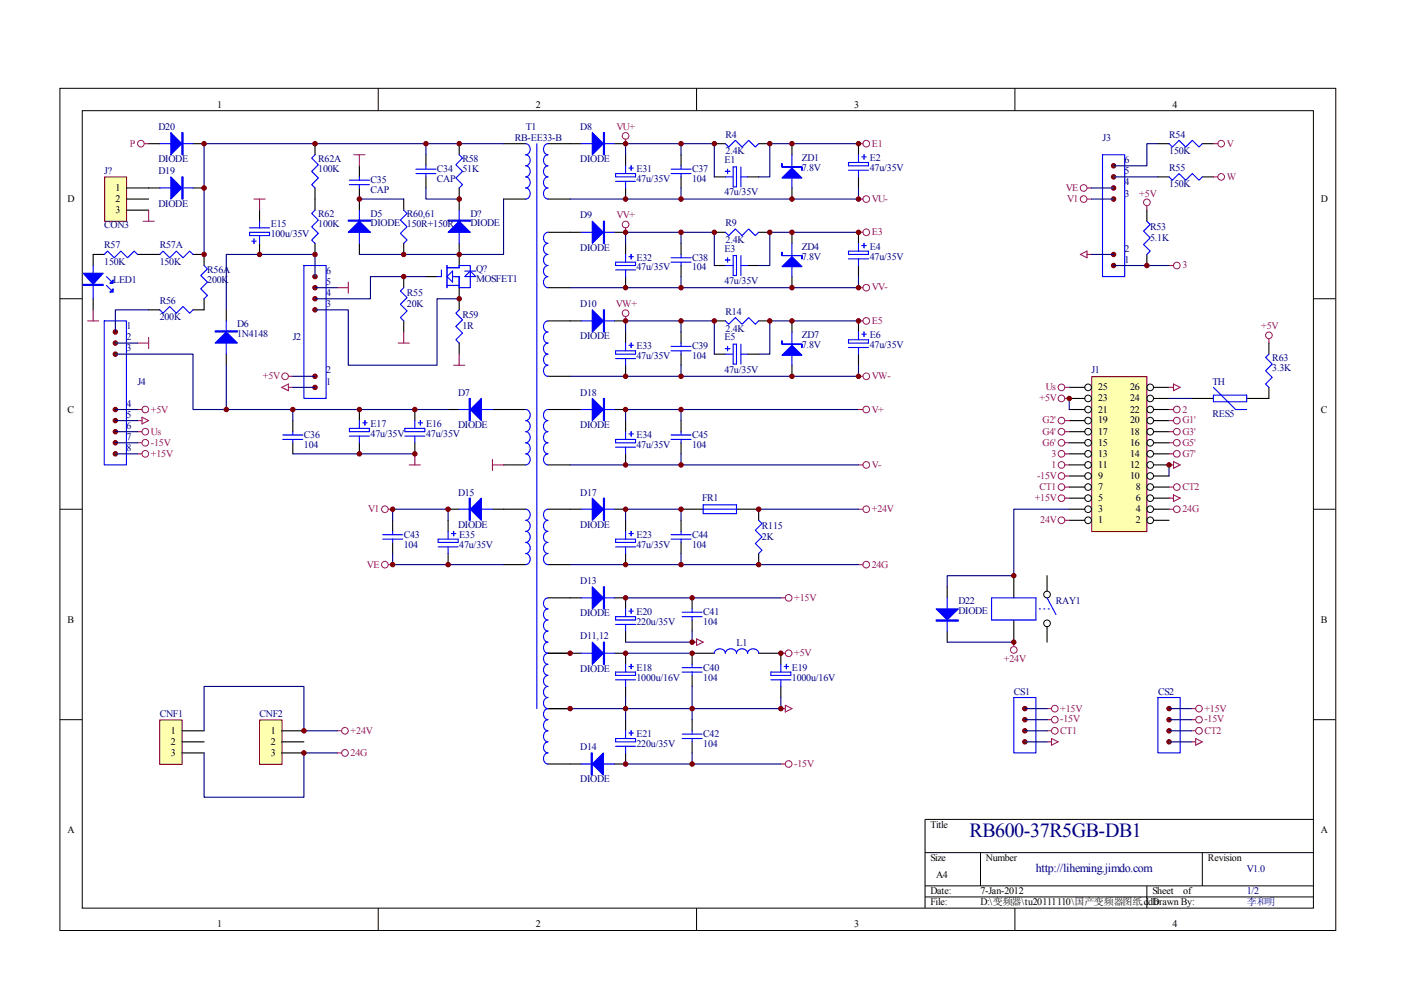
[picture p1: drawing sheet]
<svg xmlns="http://www.w3.org/2000/svg" width="297mm" height="210mm" viewBox="0 0 297 210" stroke-linecap="round" stroke-linejoin="round" font-family="sans-serif">
<g fill="none" stroke="#000" stroke-width=".21">
<path d="M12.7 18.7h270.5v178.6h-270.5zM80.2 18.7v4.7M147.7 18.7v4.7M215.2 18.7v4.7M17.4 23.5h261.1v169h-261.1zM12.7 63.3h4.7M278.4 63.3h4.7M12.7 108h4.7M278.4 108h4.7M12.7 152.6h4.7M278.4 152.6h4.7M278.4 173.7h-82.3v18.8"/>
<path d="M80.2 192.5v4.7M147.7 192.5v4.7M196.1 180.8h82.3M196.1 187.8h82.3M196.1 190.2h82.3M207.9 180.8v7M215.2 192.5v4.7M243.2 187.8v4.7M254.9 180.8v7"/>
</g>
<path d="M106.8 30.5h4.7M116.2 30.5h4.7M106.8 42.2h4.7M116.2 42.2h4.7M106.8 86.8h4.7M106.8 98.6h4.7M106.8 108h4.7M106.8 119.7h4.7M116.2 138.5h4.7M116.2 126.8h4.7M116.2 150.2h4.7M116.2 162h4.7" fill="none" stroke="#000" stroke-width=".23"/>
<path d="M111.5 30.5a1.2 1.2 0 0 1 .9 1.1 1.2 1.2 0 0 1-.9 1.2 1.2 1.2 0 0 1 .9 1.2 1.2 1.2 0 0 1-.9 1.2 1.2 1.2 0 0 1 .9 1.1 1.2 1.2 0 0 1-.9 1.2 1.2 1.2 0 0 1 .9 1.2 1.2 1.2 0 0 1-.9 1.2 1.2 1.2 0 0 1 .9 1.1 1.2 1.2 0 0 1-.9 1.2M116.2 30.5a1.21 1.21 0 0 0-1 1.1 1.21 1.21 0 0 0 1 1.2 1.2 1.2 0 0 0-1 1.2 1.2 1.2 0 0 0 1 1.2 1.2 1.2 0 0 0-1 1.1 1.2 1.2 0 0 0 1 1.2 1.2 1.2 0 0 0-1 1.2 1.2 1.2 0 0 0 1 1.2 1.2 1.2 0 0 0-1 1.1 1.2 1.2 0 0 0 1 1.2M111.5 86.8a1.2 1.2 0 0 1 .9 1.2 1.2 1.2 0 0 1-.9 1.2 1.2 1.2 0 0 1 .9 1.2 1.2 1.2 0 0 1-.9 1.1 1.2 1.2 0 0 1 .9 1.2 1.2 1.2 0 0 1-.9 1.2 1.2 1.2 0 0 1 .9 1.2 1.2 1.2 0 0 1-.9 1.1M111.5 96.2a1.2 1.2 0 0 1 .9 1.2 1.2 1.2 0 0 1-.9 1.2M111.5 108a1.2 1.2 0 0 1 .9 1.1 1.2 1.2 0 0 1-.9 1.2 1.2 1.2 0 0 1 .9 1.2 1.2 1.2 0 0 1-.9 1.2 1.2 1.2 0 0 1 .9 1.1 1.2 1.2 0 0 1-.9 1.2 1.2 1.2 0 0 1 .9 1.2 1.2 1.2 0 0 1-.9 1.2 1.2 1.2 0 0 1 .9 1.1 1.2 1.2 0 0 1-.9 1.2M116.2 126.8a1.2 1.2 0 0 0-1 1.1 1.2 1.2 0 0 0 1 1.2 1.2 1.2 0 0 0-1 1.2 1.2 1.2 0 0 0 1 1.2 1.2 1.2 0 0 0-1 1.1 1.2 1.2 0 0 0 1 1.2 1.2 1.2 0 0 0-1 1.2 1.2 1.2 0 0 0 1 1.2 1.2 1.2 0 0 0-1 1.1 1.2 1.2 0 0 0 1 1.2 1.21 1.21 0 0 0-1 1.2 1.21 1.21 0 0 0 1 1.2 1.2 1.2 0 0 0-1 1.1 1.2 1.2 0 0 0 1 1.2 1.2 1.2 0 0 0-1 1.2 1.2 1.2 0 0 0 1 1.1 1.2 1.2 0 0 0-1 1.2 1.2 1.2 0 0 0 1 1.2 1.2 1.2 0 0 0-1 1.2 1.2 1.2 0 0 0 1 1.1 1.2 1.2 0 0 0-1 1.2 1.2 1.2 0 0 0 1 1.2 1.2 1.2 0 0 0-1 1.2 1.2 1.2 0 0 0 1 1.1 1.21 1.21 0 0 0-1 1.2 1.21 1.21 0 0 0 1 1.2 1.2 1.2 0 0 0-1 1.2 1.2 1.2 0 0 0 1 1.1 1.2 1.2 0 0 0-1 1.2 1.2 1.2 0 0 0 1 1.2" fill="none" stroke="#00f" stroke-width=".23"/>
<path d="M22.3 37.6h4.5v9.3h-4.5z" fill="#ffffb0"/>
<path d="M22.2 37.5h4.6v9.4h-4.6z" fill="none" stroke="#800000" stroke-width=".21"/>
<g fill="none" stroke="#000" stroke-width=".23">
<path d="M26.8 39.9h7.1M31.5 30.5h2.4M40.9 39.9h2.4M40.9 30.5h2.4M66.8 30.5v2.3M66.8 39.9v4.7M76.2 35.2v2.3M76.2 39.9v4.7M90.3 32.8v2.4M90.3 37.5v2.4M97.4 30.5v2.3M97.4 39.9v4.7"/>
<path d="M120.9 30.5h2.3M130.3 30.5h2.3M132.6 32.8v2.4M132.6 39.9v2.3M144.4 32.8v2.4M144.4 37.5v2.4M151.4 30.5h2.4M151.4 37.5h2.4M158.5 37.5h2.4M160.9 30.5h2.3M167.9 30.5v2.3M167.9 39.9v2.3"/>
<path d="M182 30.5v2.3M182 37.5v2.4M245.5 30.5h2.4M245.5 37.5h2.4M254.9 30.5h2.4M254.9 37.5h2.4M22.1 53.9h-2.3v2.4M26.8 42.2h4.7M26.8 44.6h4.7M29.2 53.9h4.7M40.9 53.9h2.4v2.4M55 44.6v2.3"/>
<path d="M55 51.6v2.3M66.8 51.6v2.3M76.2 51.6v2.3M85.6 42.2v2.4M85.6 51.6v2.3M85.6 58.6v2.4M90.3 58.6h2.4M97.4 51.6v4.7M116.2 49.3h7M130.3 49.3h2.3M132.6 51.6v2.3M132.6 58.6v2.4"/>
<path d="M144.4 51.6v2.3M144.4 56.3v2.3M151.4 49.3h2.4M151.4 56.3h2.4M158.5 56.3h2.4M160.9 49.3h2.3M167.9 49.3v2.3M167.9 58.6v2.4M182 49.3v2.3M182 56.3v2.3M243.2 44.6v2.3M243.2 53.9v2.4"/>
<path d="M19.8 63.3v2.4M31.5 65.7h2.4M43.3 63.3v2.4h-2.4M48 65.7v2.3M48 75.1v2.3M85.6 68v2.4M97.4 61v4.7M97.4 72.7v2.4M116.2 61h4.7M116.2 79.8h4.7M116.2 68h7M130.3 68h2.3"/>
<path d="M132.6 70.4v2.3M132.6 77.4v2.4M144.4 70.4v2.3M144.4 75.1v2.3M151.4 68h2.4M151.4 75.1h2.4M158.5 75.1h2.4M160.9 68h2.3M167.9 68v2.4M167.9 77.4v2.4M182 68v2.4M182 75.1v2.3"/>
<path d="M62.1 89.2v2.3M62.1 93.9v2.3M76.2 86.8v2.4M76.2 93.9v2.3M88 86.8v2.4M88 93.9v2.3M95 86.8h2.4M104.4 86.8h2.4M116.2 86.8h7M116.2 98.6h4.7M130.3 86.8h2.3M132.6 89.2v2.3"/>
<path d="M132.6 96.2v2.4M144.4 89.2v2.3M144.4 93.9v2.3M83.2 110.3v2.4M83.2 115v2.4M95 108h2.4M95 110.3v2.4M95 117.4v2.3M104.4 108h2.4M116.2 108h7M116.2 119.7h4.7M130.3 108h2.3"/>
<path d="M132.6 110.3v2.4M132.6 117.4v2.3M144.4 108h4.7M144.4 110.3v2.4M144.4 115v2.4M156.2 108h4.7v2.3M160.9 117.4v2.3M120.9 126.8h2.3M120.9 138.5h2.3M130.3 126.8h2.3v2.3M130.3 138.5h2.3v2.4M132.6 133.8v2.4"/>
<path d="M146.7 126.8v2.3M146.7 131.5v2.3M151.4 138.5h-4.7v2.4M160.9 138.5h4.7v2.4M132.6 145.5v2.4M132.6 152.6v2.3M132.6 159.6v2.4h-2.3M146.7 143.2v2.3M146.7 152.6v2.3M146.7 157.3v2.3M165.6 145.5v2.4M120.9 162h2.3"/>
</g>
<g fill="none" stroke="#00f" stroke-width=".23">
<path d="M33.9 30.5h7M33.9 39.9h7M66.8 32.8l-.7 .7 1.4 1.4-1.4 1.4 1.4 1.4-1.4 1.5 .7 .7M74.1 38.2h4.2M74.1 39.2h4.2M76.2 37.5v.7M76.2 39.2v.7M88.2 35.9h4.2M88.2 36.8h4.2M90.3 35.2v.7M90.3 36.8v.7M97.4 32.8l.7 .7-1.4 1.4 1.4 1.4-1.4 1.4 1.4 1.5-.7 .7"/>
<path d="M113.8 30.5v119.7M123.2 30.5h7.1M130.5 36.8h4.2v.7h-4.2zM130.5 38.4h4.2M132.6 35.2v1.6M132.6 38.4v1.5M133.3 35.6h1M133.8 35.2v.9M142.3 35.9h4.2M142.3 36.8h4.2M144.4 35.2v.7M144.4 36.8v.7"/>
<path d="M153.8 30.5l.7 .7 1.4-1.4 1.4 1.4 1.4-1.4 1.4 1.4 .8-.7M153.8 37.5h1.6M153.8 36.3h.9M154.3 35.9v.9M155.4 35.4h.8v4.2h-.8zM157.1 37.5h1.4M157.1 35.4v4.2M167.9 32.8v7.1M179.9 34.5h4.2v.7h-4.2zM179.9 36.1h4.2M182 32.8v1.7M182 36.1v1.4"/>
<path d="M182.7 33.3h1M183.2 32.8v.9M233.8 32.8h4.7v25.8h-4.7zM247.9 30.5l.7 .7 1.4-1.4 1.4 1.4 1.4-1.4 1.4 1.4 .7-.7M247.9 37.5l.7 .7 1.4-1.4 1.4 1.4 1.4-1.4 1.4 1.4 .7-.7M19.8 56.3v7M22.1 53.9l.7-.7 1.4 1.5 1.4-1.5 1.4 1.5 1.5-1.5 .7 .7M22.6 58.6l.9 1M33.9 53.9l.7-.7 1.4 1.5 1.4-1.5 1.4 1.5 1.4-1.5 .7 .7M43.3 56.3l.7 .7-1.4 1.4 1.4 1.4-1.4 1.4 1.4 1.4-.7 .7M52.9 49.3h4.2v.7h-4.2zM52.9 48.3h4.2"/>
<path d="M53.4 51.1h.9M53.9 50.7v.9M55 46.9v1.4M55 50v1.6M64.4 56.3h4.7v28.2h-4.7zM66.8 44.6l-.7 .7 1.4 1.4-1.4 1.4 1.4 1.4-1.4 1.4 .7 .7M76.2 44.6v7M85.6 44.6l.7 .7-1.4 1.4 1.4 1.4-1.4 1.4 1.4 1.4-.7 .7M93.6 57.2v1.4h-.9M94.8 56.8h2.6v-.5h2.3v4.7h-2.3v-2.4h-1.5M94.8 56.3v4.7M94.8 58.6l1.1-1.1v2.3z"/>
<path d="M97.4 44.6v7M98.5 58.6l1.2-1.1 1.2 1.1zM98.5 57.5h2.4M116.2 49.3a1.2 1.2 0 0 0-1 1.1 1.2 1.2 0 0 0 1 1.2 1.2 1.2 0 0 0-1 1.2 1.2 1.2 0 0 0 1 1.1 1.2 1.2 0 0 0-1 1.2 1.2 1.2 0 0 0 1 1.2 1.2 1.2 0 0 0-1 1.2 1.2 1.2 0 0 0 1 1.1 1.2 1.2 0 0 0-1 1.2 1.2 1.2 0 0 0 1 1.2M123.2 49.3h7.1M130.5 55.6h4.2v.7h-4.2zM130.5 57.2h4.2M132.6 53.9v1.7M132.6 57.2v1.4M133.3 54.4h1M133.8 53.9v1M142.3 54.7h4.2"/>
<path d="M142.3 55.6h4.2M144.4 53.9v.8M144.4 55.6v.7M153.8 49.3l.7 .7 1.4-1.5 1.4 1.5 1.4-1.5 1.4 1.5 .8-.7M153.8 56.3h1.6M153.8 55.1h.9M154.3 54.7v.9M155.4 54.2h.8v4.2h-.8zM157.1 54.2v4.2M157.1 56.3h1.4M167.9 51.6v7M179.9 53.2h4.2v.7h-4.2z"/>
<path d="M179.9 54.9h4.2M182 51.6v1.6M182 54.9v1.4M182.7 52.1h1M183.2 51.6v.9M243.2 46.9l.7 .7-1.4 1.4 1.4 1.4-1.4 1.4 1.4 1.4-.7 .7M22.1 68h4.7v30.6h-4.7zM22.6 60.5l.9 1M33.9 65.7l.7 .7 1.4-1.4 1.4 1.4 1.4-1.4 1.4 1.4 .7-.7M48 68v7.1M85.6 61l-.7 .7 1.4 1.4-1.4 1.4 1.4 1.4-1.4 1.4 .7 .7M94.8 60.5h2.6"/>
<path d="M97.4 65.7l-.7 .7 1.4 1.4-1.4 1.4 1.4 1.4-1.4 1.4 .7 .7M116.2 68a1.2 1.2 0 0 0-1 1.2 1.2 1.2 0 0 0 1 1.2 1.2 1.2 0 0 0-1 1.2 1.2 1.2 0 0 0 1 1.1 1.2 1.2 0 0 0-1 1.2 1.2 1.2 0 0 0 1 1.2 1.2 1.2 0 0 0-1 1.2 1.2 1.2 0 0 0 1 1.1 1.2 1.2 0 0 0-1 1.2 1.2 1.2 0 0 0 1 1.2M123.2 68h7.1M130.5 74.4h4.2v.7h-4.2zM130.5 76h4.2M132.6 72.7v1.7M132.6 76v1.4M133.3 73.2h1M133.8 72.7v1M142.3 73.4h4.2M142.3 74.4h4.2M144.4 72.7v.7"/>
<path d="M144.4 74.4v.7M153.8 68l.7 .7 1.4-1.4 1.4 1.4 1.4-1.4 1.4 1.4 .8-.7M153.8 75.1h1.6M153.8 73.9h.9M154.3 73.4v1M155.4 73h.8v4.2h-.8zM157.1 73v4.2M157.1 75.1h1.4M167.9 70.4v7M179.9 72h4.2v.7h-4.2zM179.9 73.7h4.2M182 70.4v1.6"/>
<path d="M182 73.7v1.4M182.7 70.9h1M183.2 70.4v.9M60 92.2h4.2M60 93.2h4.2M62.1 91.5v.7M62.1 93.2v.7M74.1 92.5h4.2M74.1 90.8h4.2v.7h-4.2zM76.2 89.2v1.6M76.2 92.5v1.4M76.9 89.6h.9"/>
<path d="M77.4 89.2v.9M85.8 90.8h4.3v.7h-4.3zM85.8 92.5h4.3M88 89.2v1.6M88 92.5v1.4M88.7 89.6h.9M89.1 89.2v.9M97.4 86.8h7M116.2 96.2a1.2 1.2 0 0 0-1 1.2 1.2 1.2 0 0 0 1 1.2M116.2 86.8a1.2 1.2 0 0 0-1 1.2 1.2 1.2 0 0 0 1 1.2 1.2 1.2 0 0 0-1 1.2 1.2 1.2 0 0 0 1 1.1 1.2 1.2 0 0 0-1 1.2 1.2 1.2 0 0 0 1 1.2 1.2 1.2 0 0 0-1 1.2 1.2 1.2 0 0 0 1 1.1M123.2 86.8h7.1M130.5 93.2h4.2v.7h-4.2z"/>
<path d="M130.5 94.8h4.2M132.6 91.5v1.7M132.6 94.8v1.4M133.3 92h1M133.8 91.5v1M142.3 92.2h4.2M142.3 93.2h4.2M144.4 91.5v.7M144.4 93.2v.7M81.1 114.3h4.3M81.1 113.4h4.3M83.2 112.7v.7"/>
<path d="M83.2 114.3v.7M92.9 114.3h4.2v.7h-4.2zM92.9 116h4.2M95 112.7v1.6M95 116v1.4M95.7 113.1h1M96.2 112.7v.9M97.4 108h7M116.2 108a1.21 1.21 0 0 0-1 1.1 1.21 1.21 0 0 0 1 1.2 1.2 1.2 0 0 0-1 1.2 1.2 1.2 0 0 0 1 1.2 1.2 1.2 0 0 0-1 1.1 1.2 1.2 0 0 0 1 1.2 1.2 1.2 0 0 0-1 1.2 1.2 1.2 0 0 0 1 1.2 1.2 1.2 0 0 0-1 1.1 1.2 1.2 0 0 0 1 1.2M123.2 108h7.1M130.5 116h4.2M130.5 114.3h4.2v.7h-4.2z"/>
<path d="M132.6 112.7v1.6M132.6 116v1.4M133.3 113.1h1M133.8 112.7v.9M142.3 114.3h4.2M142.3 113.4h4.2M144.4 112.7v.7M144.4 114.3v.7M149.1 108h7.1M149.1 107h7.1v1.9h-7.1zM160.9 110.3l.7 .7-1.5 1.4 1.5 1.4-1.5 1.5 1.5 1.4-.7 .7M123.2 126.8h7.1"/>
<path d="M123.2 138.5h7.1M130.5 130.8h4.2v.7h-4.2zM130.5 132.4h4.2M132.6 129.1v1.7M132.6 132.4v1.4M133.3 129.6h1M133.8 129.1v.9M144.6 130.8h4.3M144.6 129.8h4.3M146.7 129.1v.7M146.7 130.8v.7M151.4 138.5a1.21 1.21 0 0 1 1.2-.9 1.21 1.21 0 0 1 1.2 .9 1.21 1.21 0 0 1 1.2-.9 1.21 1.21 0 0 1 1.2 .9 1.2 1.2 0 0 1 1.1-.9 1.2 1.2 0 0 1 1.2 .9 1.21 1.21 0 0 1 1.2-.9 1.21 1.21 0 0 1 1.2 .9"/>
<path d="M130.5 142.5h4.2v.7h-4.2zM130.5 156.6h4.2v.7h-4.2zM130.5 144.1h4.2M130.5 158.2h4.2M132.6 140.9v1.6M132.6 144.1v1.4M132.6 154.9v1.7M132.6 158.2v1.4M133.3 141.3h1M133.3 155.4h1M133.8 140.9v.9M133.8 154.9v1"/>
<path d="M144.6 142.5h4.3M144.6 156.6h4.3M144.6 141.6h4.3M144.6 155.6h4.3M146.7 140.9v.7M146.7 142.5v.7M146.7 154.9v.7M146.7 156.6v.7M163.4 144.1h4.3M163.4 142.5h4.3v.7h-4.3zM165.6 140.9v1.6M165.6 144.1v1.4"/>
<path d="M166.3 141.3h.9M166.7 140.9v.9M123.2 162h7.1"/>
</g>
<g fill="#00f" stroke="#00f" stroke-width=".23">
<path d="M36.2 28.1l2.4 2.4-2.4 2.3z"/>
<path d="M95 49.3l2.4-2.4 2.3 2.4z"/>
<path d="M45.6 72.7l2.4-2.3 2.3 2.3z"/>
<path d="M99.7 86.8l2.4-2.3v4.7z"/>
<path d="M73.8 49.3l2.4-2.4 2.3 2.4z"/>
<path d="M36.2 37.5l2.4 2.4-2.4 2.3z"/>
<path d="M17.6 57.9h4.3l-2.1 2.4z"/>
<path d="M23.3 61.9l.7-.7v.7z"/>
<path d="M24 59.3v.8h-.7z"/>
<path d="M99.7 108l2.4-2.4v4.7z"/>
<path d="M125.6 28.1l2.3 2.4-2.3 2.3z"/>
<path d="M165.8 37.7l2.1-2.1 2.1 2.1z"/>
<path d="M125.6 46.9l2.3 2.4-2.3 2.3z"/>
<path d="M165.8 56.5l2.1-2.1 2.1 2.1z"/>
<path d="M125.6 65.7l2.3 2.3-2.3 2.4z"/>
<path d="M165.8 75.3l2.1-2.1 2.1 2.1z"/>
<path d="M125.6 84.5l2.3 2.3-2.3 2.4z"/>
<path d="M125.6 105.6l2.3 2.4-2.3 2.3z"/>
<path d="M125.6 124.4l2.3 2.4-2.3 2.3z"/>
<path d="M125.6 136.2l2.3 2.3-2.3 2.4z"/>
<path d="M125.6 162l2.3-2.4v4.7z"/>
<path d="M38.6 28.1h.2v4.7h-.2z" fill-rule="evenodd"/>
<path d="M95 46.7h4.7v.2h-4.7z" fill-rule="evenodd"/>
<path d="M45.6 70.2h4.7v.2h-4.7z" fill-rule="evenodd"/>
<path d="M99.5 84.5h.2v4.7h-.2z" fill-rule="evenodd"/>
<path d="M73.8 46.7h4.7v.2h-4.7z" fill-rule="evenodd"/>
<path d="M38.6 37.5h.2v4.7h-.2z" fill-rule="evenodd"/>
<path d="M17.6 60.3h4.3v.2h-4.3z" fill-rule="evenodd"/>
<path d="M99.5 105.6h.2v4.7h-.2z" fill-rule="evenodd"/>
<path d="M127.9 28.1h.3v4.7h-.3z" fill-rule="evenodd"/>
<path d="M165.8 34.7v.7h4.2v.7v-.7h-4.2z" fill-rule="evenodd"/>
<path d="M127.9 46.9h.3v4.7h-.3z" fill-rule="evenodd"/>
<path d="M165.8 53.5v.7h4.2v.7v-.7h-4.2z" fill-rule="evenodd"/>
<path d="M127.9 65.7h.3v4.7h-.3z" fill-rule="evenodd"/>
<path d="M165.8 72.3v.7h4.2v.7v-.7h-4.2z" fill-rule="evenodd"/>
<path d="M127.9 84.5h.3v4.7h-.3z" fill-rule="evenodd"/>
<path d="M127.9 105.6h.3v4.7h-.3z" fill-rule="evenodd"/>
<path d="M127.9 124.4h.3v4.7h-.3z" fill-rule="evenodd"/>
<path d="M127.9 136.2h.3v4.7h-.3z" fill-rule="evenodd"/>
<path d="M125.3 159.6h.3v4.7h-.3z" fill-rule="evenodd"/>
</g>
<g fill="none" stroke="#000080" stroke-width=".23">
<path d="M90.3 39.9v2.3h7.1M90.3 30.5v2.3M106.8 30.5h-63.5v23.4M132.6 32.8v-2.3h18.8v7M144.4 30.5v2.3M144.4 39.9v2.3M182 30.5h-18.8v7h-2.3M182 39.9v2.3h-61.1M231.4 39.9h4.7M236.1 37.5h9.4M245.5 30.5h-2.3v4.7h-7.1M66.8 58.6v-4.7h-18.8v11.8"/>
<path d="M76.2 42.2h9.4M90.3 58.6h-11.8v4.7h-11.7M106.8 42.2v11.7h-30.6M132.6 51.6v-2.3h18.8v7M144.4 49.3v2.3M144.4 58.6v2.4M182 49.3h-18.8v7h-2.3M182 58.6v2.4h-61.1M231.4 42.2h4.7M231.4 53.9h4.7M236.1 56.3h11.8M24.5 75.1h16.4v11.7h7.1"/>
<path d="M24.5 72.7h4.7M31.5 65.7h-7v4.7M48 77.4v9.4h47M62.1 79.8h4.7M66.8 61h4.7M97.4 63.3h-4.7v14.1h-18.9v-11.7h-7M132.6 70.4v-2.4h18.8v7.1M144.4 68v2.4M144.4 77.4v2.4M182 68h-18.8v7.1h-2.3M182 77.4v2.4h-61.1M24.5 96.2h4.7"/>
<path d="M24.5 86.8h4.7M24.5 89.2h4.7M24.5 91.5h4.7M24.5 93.9h4.7M62.1 82.1h4.7M62.1 96.2h25.9M62.1 86.8v2.4M120.9 98.6h61.1M144.4 86.8v2.4M144.4 96.2v2.4M182 86.8h-49.4v2.4M83.2 110.3v-2.3h11.8v2.3"/>
<path d="M83.2 117.4v2.3h23.6M120.9 119.7h61.1M132.6 110.3v-2.3h11.8v2.3M144.4 117.4v2.3M160.9 108h21.1M132.6 126.8h33M132.6 138.5h14.1M146.7 133.8v2.4h-14.1M132.6 147.9v4.7M146.7 145.5v7.1M146.7 159.6v2.4M165.6 147.9v2.3h-44.7"/>
<path d="M132.6 162h33"/>
</g>
<g fill="#800000" stroke="#800000" stroke-width=".21">
<circle cx="97.4" cy="53.9" r=".47"/>
<circle cx="76.2" cy="42.2" r=".47"/>
<circle cx="97.4" cy="42.2" r=".47"/>
<circle cx="66.8" cy="58.6" r=".47"/>
<circle cx="66.8" cy="61" r=".47"/>
<circle cx="66.8" cy="63.3" r=".47"/>
<circle cx="66.8" cy="65.7" r=".47"/>
<circle cx="66.8" cy="79.8" r=".47"/>
<circle cx="66.8" cy="82.1" r=".47"/>
<circle cx="97.4" cy="30.5" r=".47"/>
<circle cx="66.8" cy="30.5" r=".47"/>
<circle cx="90.3" cy="30.5" r=".47"/>
<circle cx="43.3" cy="30.5" r=".47"/>
<circle cx="97.4" cy="63.3" r=".47"/>
<circle cx="85.6" cy="58.6" r=".47"/>
<circle cx="66.8" cy="53.9" r=".47"/>
<circle cx="88" cy="86.8" r=".47"/>
<circle cx="76.2" cy="86.8" r=".47"/>
<circle cx="55" cy="53.9" r=".47"/>
<circle cx="24.5" cy="70.4" r=".47"/>
<circle cx="24.5" cy="72.7" r=".47"/>
<circle cx="24.5" cy="75.1" r=".47"/>
<circle cx="24.5" cy="86.8" r=".47"/>
<circle cx="24.5" cy="89.2" r=".47"/>
<circle cx="24.5" cy="93.9" r=".47"/>
<circle cx="24.5" cy="91.5" r=".47"/>
<circle cx="24.5" cy="96.2" r=".47"/>
<circle cx="43.3" cy="39.9" r=".47"/>
<circle cx="43.3" cy="53.9" r=".47"/>
<circle cx="48" cy="86.8" r=".47"/>
<circle cx="88" cy="96.2" r=".47"/>
<circle cx="76.2" cy="96.2" r=".47"/>
<circle cx="62.1" cy="86.8" r=".47"/>
<circle cx="95" cy="108" r=".47"/>
<circle cx="83.2" cy="108" r=".47"/>
<circle cx="83.2" cy="119.7" r=".47"/>
<circle cx="95" cy="119.7" r=".47"/>
<circle cx="132.6" cy="30.5" r=".47"/>
<circle cx="151.4" cy="30.5" r=".47"/>
<circle cx="163.2" cy="30.5" r=".47"/>
<circle cx="182" cy="30.5" r=".47"/>
<circle cx="167.9" cy="30.5" r=".47"/>
<circle cx="182" cy="42.2" r=".47"/>
<circle cx="167.9" cy="42.2" r=".47"/>
<circle cx="132.6" cy="42.2" r=".47"/>
<circle cx="144.4" cy="42.2" r=".47"/>
<circle cx="144.4" cy="30.5" r=".47"/>
<circle cx="85.6" cy="53.9" r=".47"/>
<circle cx="167.9" cy="61" r=".47"/>
<circle cx="167.9" cy="49.2" r=".47"/>
<circle cx="163.2" cy="49.3" r=".47"/>
<circle cx="151.4" cy="49.3" r=".47"/>
<circle cx="132.6" cy="61" r=".47"/>
<circle cx="144.4" cy="61" r=".47"/>
<circle cx="144.4" cy="49.2" r=".47"/>
<circle cx="167.9" cy="79.8" r=".47"/>
<circle cx="167.9" cy="68" r=".47"/>
<circle cx="163.2" cy="68" r=".47"/>
<circle cx="151.4" cy="68" r=".47"/>
<circle cx="132.6" cy="79.8" r=".47"/>
<circle cx="144.4" cy="79.8" r=".47"/>
<circle cx="144.4" cy="68" r=".47"/>
<circle cx="132.6" cy="119.7" r=".47"/>
<circle cx="144.4" cy="119.7" r=".47"/>
<circle cx="132.6" cy="108" r=".47"/>
<circle cx="144.4" cy="108" r=".47"/>
<circle cx="160.9" cy="119.7" r=".47"/>
<circle cx="160.9" cy="108" r=".47"/>
<circle cx="120.9" cy="138.5" r=".47"/>
<circle cx="165.6" cy="138.5" r=".47"/>
<circle cx="132.6" cy="126.8" r=".47"/>
<circle cx="146.7" cy="126.8" r=".47"/>
<circle cx="132.6" cy="162" r=".47"/>
<circle cx="120.9" cy="150.2" r=".47"/>
<circle cx="132.6" cy="150.2" r=".47"/>
<circle cx="146.7" cy="150.2" r=".47"/>
<circle cx="132.6" cy="138.5" r=".47"/>
<circle cx="146.7" cy="138.5" r=".47"/>
<circle cx="146.7" cy="162" r=".47"/>
<circle cx="165.6" cy="150.2" r=".47"/>
<circle cx="146.7" cy="136.2" r=".47"/>
<circle cx="132.6" cy="49.2" r=".47"/>
<circle cx="132.6" cy="68" r=".47"/>
<circle cx="182" cy="68" r=".47"/>
<circle cx="182" cy="49.3" r=".47"/>
<circle cx="182" cy="61" r=".47"/>
<circle cx="182" cy="79.8" r=".47"/>
<circle cx="132.6" cy="98.6" r=".47"/>
<circle cx="144.4" cy="98.6" r=".47"/>
<circle cx="132.6" cy="86.8" r=".47"/>
<circle cx="144.4" cy="86.8" r=".47"/>
<circle cx="236.1" cy="35.2" r=".47"/>
<circle cx="236.1" cy="37.5" r=".47"/>
<circle cx="236.1" cy="39.9" r=".47"/>
<circle cx="236.1" cy="42.2" r=".47"/>
<circle cx="236.1" cy="53.9" r=".47"/>
<circle cx="236.1" cy="56.3" r=".47"/>
<circle cx="243.2" cy="56.3" r=".47"/>
</g>
<g fill="none" stroke="#a1006a" stroke-width=".21">
<circle cx="29.9" cy="30.5" r=".7"/>
<circle cx="132.6" cy="28.8" r=".71"/>
<circle cx="183.7" cy="30.5" r=".7"/>
<circle cx="229.8" cy="39.9" r=".71"/>
<circle cx="258.9" cy="30.5" r=".7"/>
<circle cx="258.9" cy="37.5" r=".7"/>
<circle cx="132.6" cy="47.6" r=".71"/>
<circle cx="183.7" cy="49.2" r=".71"/>
<circle cx="183.7" cy="42.2" r=".7"/>
<circle cx="229.8" cy="42.2" r=".71"/>
<circle cx="243.2" cy="42.9" r=".71"/>
<circle cx="249.5" cy="56.3" r=".71"/>
<circle cx="60.4" cy="79.8" r=".71"/>
<circle cx="132.6" cy="66.4" r=".71"/>
<circle cx="183.7" cy="79.8" r=".71"/>
<circle cx="183.7" cy="68" r=".71"/>
<circle cx="183.7" cy="61" r=".7"/>
<circle cx="30.8" cy="96.2" r=".71"/>
<circle cx="30.8" cy="91.5" r=".7"/>
<circle cx="30.8" cy="93.9" r=".7"/>
<circle cx="30.8" cy="86.8" r=".7"/>
<circle cx="183.7" cy="98.6" r=".71"/>
<circle cx="183.7" cy="86.8" r=".7"/>
<circle cx="81.6" cy="119.7" r=".7"/>
<circle cx="81.6" cy="108" r=".7"/>
<circle cx="183.7" cy="119.7" r=".7"/>
<circle cx="183.7" cy="108" r=".7"/>
<circle cx="167.2" cy="126.8" r=".71"/>
<circle cx="167.2" cy="138.5" r=".71"/>
<circle cx="167.2" cy="162" r=".71"/>
</g>
<g fill="none" stroke="#a1006a" stroke-width=".23">
<path d="M30.6 30.5h.9M75 32.8h2.4M76.2 32.8v2.4M132.6 29.5v1M182 30.5h1M230.5 39.9h.9M257.3 30.5h.9M257.3 37.5h.9M30.3 46.9h2.4M31.5 44.6v2.3M53.9 42.2h2.3M55 42.2v2.4"/>
<path d="M73.8 59.8v2.4M132.6 48.3v1M182 42.2h1M182 49.3h1M229 53.9l1.5-.7v1.5zM230.5 42.2h.9M230.5 53.9h.9M243.2 43.6v1M247.9 56.3h.9M18.6 68h2.3M19.8 65.7v2.3M29.2 72.7h2.3"/>
<path d="M31.5 71.6v2.3M61.1 79.8h1M71.5 61h2.3M84.4 72.7h2.4M85.6 70.4v2.3M96.2 77.4h2.3M97.4 75.1v2.3M132.6 67.1v.9M182 79.8h1M182 61h1M182 68h1M29.2 89.2h.9"/>
<path d="M29.2 86.8h.9M29.2 91.5h.9M29.2 93.9h.9M29.2 96.2h.9M30.1 88.5l1.4 .7-1.4 .7zM59.7 82.1l1.4-.7v1.4zM61.1 82.1h1M86.8 98.6h2.3M88 96.2v2.4M104.4 97.4v2.3M104.4 98.6h2.4M182 98.6h1"/>
<path d="M182 86.8h1M82.3 108h.9M82.3 119.7h.9M182 108h1M182 119.7h1M146.7 136.2h1M147.7 135.4l1.4 .8-1.4 .7zM165.6 126.8h.9M165.6 138.5h.9M165.6 150.2h.9M166.5 149.5l1.4 .7-1.4 .7zM165.6 162h.9"/>
</g>
<path d="M231.6 79.9h11.6v32.8h-11.6z" fill="#ffffb0"/>
<path d="M231.5 79.9h11.7v32.8h-11.7z" fill="none" stroke="#800000" stroke-width=".21"/>
<g fill="none" stroke="#000" stroke-width=".21">
<circle cx="230.7" cy="82.1" r=".71"/>
<circle cx="230.7" cy="96.2" r=".71"/>
<circle cx="230.7" cy="98.6" r=".71"/>
<circle cx="230.7" cy="91.5" r=".7"/>
<circle cx="230.7" cy="93.9" r=".7"/>
<circle cx="230.7" cy="84.5" r=".7"/>
<circle cx="230.7" cy="89.2" r=".7"/>
<circle cx="230.7" cy="86.8" r=".7"/>
<circle cx="243.9" cy="82.1" r=".71"/>
<circle cx="243.9" cy="96.2" r=".71"/>
<circle cx="243.9" cy="98.6" r=".71"/>
<circle cx="243.9" cy="91.5" r=".71"/>
<circle cx="243.9" cy="93.9" r=".71"/>
<circle cx="243.9" cy="84.5" r=".71"/>
<circle cx="243.9" cy="86.8" r=".71"/>
<circle cx="243.9" cy="89.2" r=".71"/>
<circle cx="230.7" cy="110.3" r=".71"/>
<circle cx="230.7" cy="100.9" r=".7"/>
<circle cx="230.7" cy="105.6" r=".7"/>
<circle cx="230.7" cy="103.3" r=".7"/>
<circle cx="230.7" cy="108" r=".7"/>
<circle cx="243.9" cy="110.3" r=".71"/>
<circle cx="243.9" cy="100.9" r=".71"/>
<circle cx="243.9" cy="105.6" r=".71"/>
<circle cx="243.9" cy="103.3" r=".71"/>
<circle cx="243.9" cy="108" r=".71"/>
<circle cx="222" cy="132.2" r=".71"/>
<circle cx="222" cy="126.1" r=".71"/>
</g>
<g fill="none" stroke="#000" stroke-width=".23">
<path d="M269 72.7v2.4M226.7 98.6h3.3M226.7 96.2h3.3M226.7 93.9h3.3M226.7 91.5h3.3M226.7 89.2h3.3M226.7 86.8h3.3M226.7 84.5h3.3M226.7 82.1h3.3M244.6 98.6h3.3M244.6 96.2h3.3M244.6 93.9h3.3"/>
<path d="M244.6 91.5h3.3M244.6 89.2h3.3M244.6 86.8h3.3M244.6 84.5h3.3M244.6 82.1h3.3M252.6 84.5h4.7M269 82.1v2.4h-4.7M226.7 110.3h3.3M226.7 108h3.3M226.7 105.6h3.3M226.7 103.3h3.3M226.7 100.9h3.3"/>
<path d="M244.6 110.3h3.3M244.6 108h3.3M244.6 105.6h3.3M244.6 103.3h3.3M244.6 100.9h3.3M200.8 124.4v2.4M200.8 133.8v2.4M214.9 122.1v4.7M214.9 131.5v4.7M222 122.1v3.2M222 132.9v3.3"/>
</g>
<g fill="none" stroke="#a1006a" stroke-width=".21">
<circle cx="269" cy="71.1" r=".71"/>
<circle cx="225.1" cy="82.1" r=".71"/>
<circle cx="225.1" cy="96.2" r=".71"/>
<circle cx="225.1" cy="98.6" r=".71"/>
<circle cx="225.1" cy="91.5" r=".71"/>
<circle cx="225.1" cy="93.9" r=".71"/>
<circle cx="225.1" cy="84.5" r=".71"/>
<circle cx="225.1" cy="89.2" r=".71"/>
<circle cx="249.5" cy="96.2" r=".71"/>
<circle cx="249.5" cy="91.5" r=".71"/>
<circle cx="249.5" cy="93.9" r=".71"/>
<circle cx="249.5" cy="89.2" r=".71"/>
<circle cx="249.5" cy="86.8" r=".71"/>
<circle cx="225.1" cy="110.3" r=".71"/>
<circle cx="225.1" cy="100.9" r=".71"/>
<circle cx="225.1" cy="105.6" r=".71"/>
<circle cx="225.1" cy="103.3" r=".71"/>
<circle cx="249.5" cy="103.3" r=".71"/>
<circle cx="249.5" cy="108" r=".71"/>
<circle cx="214.9" cy="137.8" r=".71"/>
</g>
<g fill="none" stroke="#a1006a" stroke-width=".23">
<path d="M269 71.8v.9M225.8 98.6h.9M225.8 96.2h.9M225.8 93.9h.9M225.8 91.5h.9M225.8 89.2h.9M225.8 84.5h.9M225.8 82.1h.9M247.9 98.6h.9M247.9 96.2h.9M247.9 93.9h.9M247.9 91.5h.9"/>
<path d="M247.9 89.2h.9M247.9 82.1h.9M247.9 86.8h.9M248.8 81.4l1.4 .7-1.4 .7zM248.8 97.9l1.4 .7-1.4 .7zM225.8 110.3h.9M225.8 105.6h.9M225.8 103.3h.9M225.8 100.9h.9M247.9 108h.9M247.9 105.6h.9M247.9 103.3h.9"/>
<path d="M248.8 104.9l1.4 .7-1.4 .7zM214.9 136.2v.9"/>
</g>
<path d="M269 75.1l-.7 .7 1.4 1.4-1.4 1.4 1.4 1.4-1.4 1.4 .7 .7M257.3 82.1l4.7 4.7h2.3M257.3 83.8h7v1.4h-7zM200.8 126.8v7M210.2 126.8h9.4v4.7h-9.4zM220.4 129.1h.2M221.3 129.1h.2M222 126.8l1.9 3.5M222.2 129.1h.3" fill="none" stroke="#00f" stroke-width=".23"/>
<path d="M226.7 84.5v2.3M247.9 84.5h4.7M247.9 98.6v2.3M226.7 108h-11.8v14.1h-14.1v2.3M200.8 136.2h14.1" fill="none" stroke="#000080" stroke-width=".23"/>
<g fill="#00f" stroke="#00f" stroke-width=".23">
<path d="M198.5 129.1h4.7l-2.4 2.4z"/>
<path d="M198.5 131.5h4.7v.2h-4.7z" fill-rule="evenodd"/>
</g>
<path d="M34 152.8h4.6v9.3h-4.6z" fill="#ffffb0"/>
<path d="M33.9 152.7h4.7v9.4h-4.7z" fill="none" stroke="#800000" stroke-width=".21"/>
<path d="M38.6 154.9h4.7M38.6 157.3h4.7M38.6 159.6h4.7" fill="none" stroke="#000" stroke-width=".23"/>
<path d="M55.1 152.8h4.7v9.3h-4.7z" fill="#ffffb0"/>
<path d="M55 152.7h4.8v9.4h-4.8z" fill="none" stroke="#800000" stroke-width=".21"/>
<path d="M59.7 154.9h4.7M59.7 157.3h4.7M59.7 159.6h4.7" fill="none" stroke="#000" stroke-width=".23"/>
<g fill="none" stroke="#a1006a" stroke-width=".21">
<circle cx="73.1" cy="159.6" r=".71"/>
<circle cx="73.1" cy="154.9" r=".7"/>
<circle cx="223.6" cy="152.6" r=".7"/>
<circle cx="223.6" cy="154.9" r=".7"/>
<circle cx="223.6" cy="150.2" r=".7"/>
<circle cx="254.2" cy="152.6" r=".7"/>
<circle cx="254.2" cy="154.9" r=".7"/>
<circle cx="254.2" cy="150.2" r=".7"/>
</g>
<path d="M71.5 154.9h.9M71.5 159.6h.9M222 154.9h.9M222 150.2h.9M222 152.6h.9M222 157.3h.9M222.9 156.6l1.4 .7-1.4 .7zM252.6 154.9h.9M252.6 150.2h.9M252.6 152.6h.9M252.6 157.3h.9M253.5 156.6l1.4 .7-1.4 .7z" fill="none" stroke="#a1006a" stroke-width=".23"/>
<path d="M43.3 154.9v-9.4h21.1v9.4h7.1M43.3 159.6v9.4h21.1v-9.4h7.1M217.3 150.2h4.7M217.3 152.6h4.7M217.3 154.9h4.7M217.3 157.3h4.7M247.9 150.2h4.7M247.9 152.6h4.7M247.9 154.9h4.7M247.9 157.3h4.7" fill="none" stroke="#000080" stroke-width=".23"/>
<g fill="#800000" stroke="#800000" stroke-width=".21">
<circle cx="64.4" cy="154.9" r=".47"/>
<circle cx="64.4" cy="159.6" r=".47"/>
<circle cx="247.9" cy="98.6" r=".47"/>
<circle cx="226.7" cy="84.5" r=".47"/>
<circle cx="214.9" cy="136.2" r=".47"/>
<circle cx="214.9" cy="122.1" r=".47"/>
<circle cx="217.3" cy="150.2" r=".47"/>
<circle cx="217.3" cy="152.6" r=".47"/>
<circle cx="217.3" cy="154.9" r=".47"/>
<circle cx="217.3" cy="157.3" r=".47"/>
<circle cx="247.9" cy="150.2" r=".47"/>
<circle cx="247.9" cy="152.6" r=".47"/>
<circle cx="247.9" cy="154.9" r=".47"/>
<circle cx="247.9" cy="157.3" r=".47"/>
</g>
<path d="M214.9 147.9h4.7v11.7h-4.7zM245.5 147.9h4.7v11.7h-4.7z" fill="none" stroke="#00f" stroke-width=".23"/>
<text font-size="4.2" fill="#000080" x="205.6" y="177.4">RB600-37R5GB-DB1</text>
<text font-size="2.5" fill="#000080" x="219.6" y="184.8">http://liheming.jimdo.com</text>
<g font-size="2.1">
<text x="46.1" y="22.9">1</text>
<text x="113.6" y="22.9">2</text>
<text x="181.1" y="22.9">3</text>
<text x="248.6" y="22.9">4</text>
<text x="24.5" y="40.5">1</text>
<text x="14.3" y="42.8">D</text>
<text x="24.5" y="42.8">2</text>
<text x="24.5" y="45.1">3</text>
<text x="280.1" y="42.8">D</text>
<text x="232.8" y="82.7">25</text>
<text x="239.6" y="82.7">26</text>
<text x="14.3" y="87.5">C</text>
<text x="232.8" y="89.8">19</text>
<text x="232.8" y="87.5">21</text>
<text x="232.8" y="85.1">23</text>
<text x="239.6" y="89.8">20</text>
<text x="239.6" y="87.5">22</text>
<text x="239.6" y="85.1">24</text>
<text x="280.1" y="87.5">C</text>
<text x="232.8" y="94.5">15</text>
<text x="232.8" y="92.1">17</text>
<text x="239.6" y="94.5">16</text>
<text x="239.6" y="92.1">18</text>
<text x="232.8" y="101.5">9</text>
<text x="232.8" y="99.2">11</text>
<text x="232.8" y="96.9">13</text>
<text x="239.6" y="101.5">10</text>
<text x="239.6" y="99.2">12</text>
<text x="239.6" y="96.9">14</text>
<text x="232.8" y="106.2">5</text>
<text x="232.8" y="103.9">7</text>
<text x="240.8" y="106.2">6</text>
<text x="240.8" y="103.9">8</text>
<text x="232.8" y="110.9">1</text>
<text x="232.8" y="108.6">3</text>
<text x="240.8" y="110.9">2</text>
<text x="240.8" y="108.6">4</text>
<text x="14.3" y="132.1">B</text>
<text x="280.1" y="132.1">B</text>
<text x="36.2" y="155.5">1</text>
<text x="57.4" y="155.5">1</text>
<text x="36.2" y="157.9">2</text>
<text x="36.2" y="160.3">3</text>
<text x="57.4" y="157.9">2</text>
<text x="57.4" y="160.3">3</text>
<text x="14.3" y="176.7">A</text>
<text x="197.3" y="175.5">Title</text>
<text x="280.1" y="176.7">A</text>
<text x="197.3" y="182.6">Size</text>
<text x="209" y="182.6">Number</text>
<text x="256.1" y="182.6">Revision</text>
<text x="197.3" y="189.6">Date:</text>
<text x="197.3" y="192">File:</text>
<text x="198.5" y="186.1">A4</text>
<text x="207.9" y="189.6">7-Jan-2012</text>
<text x="207.9" y="192">D:\变频器\tu20111110\国产变频器图纸.ddb</text>
<text x="244.3" y="189.6">Sheet</text>
<text x="244.3" y="192">Drawn By:</text>
<text x="250.9" y="189.6">of</text>
<text x="46.1" y="196.6">1</text>
<text x="113.6" y="196.6">2</text>
<text x="181.1" y="196.6">3</text>
<text x="248.6" y="196.6">4</text>
</g>
<g font-size="2.1" fill="#000080">
<text x="33.6" y="27.5">D20</text>
<text x="109.1" y="29.9">RB-EE33-B</text>
<text x="111.5" y="27.5">T1</text>
<text x="123" y="27.5">D8</text>
<text x="153.8" y="29.2">R4</text>
<text x="233.8" y="29.9">J3</text>
<text x="247.9" y="29.2">R54</text>
<text x="33.6" y="34.4">DIODE</text>
<text x="67.5" y="34.4">R62A</text>
<text x="98" y="34.4">R58</text>
<text x="123" y="34.4">DIODE</text>
<text x="153.6" y="34.6">E1</text>
<text x="153.8" y="32.7">2.4K</text>
<text x="170" y="34.1">ZD1</text>
<text x="184.4" y="34.1">E2</text>
<text x="238.4" y="34.6">6</text>
<text x="247.9" y="32.7">150K</text>
<text x="22.1" y="36.9">J?</text>
<text x="33.6" y="36.9">D19</text>
<text x="67.5" y="36.5">100K</text>
<text x="78.6" y="38.8">C35</text>
<text x="78.6" y="40.9">CAP</text>
<text x="92.6" y="36.5">C34</text>
<text x="92.6" y="38.6">CAP</text>
<text x="98" y="36.5">51K</text>
<text x="135" y="36.5">E31</text>
<text x="135" y="38.6">47u/35V</text>
<text x="146.7" y="36.5">C37</text>
<text x="146.7" y="38.6">104</text>
<text x="153.6" y="41.4">47u/35V</text>
<text x="170" y="36.3">7.8V</text>
<text x="184.4" y="36.3">47u/35V</text>
<text x="238.4" y="41.7">3</text>
<text x="238.4" y="39.3">4</text>
<text x="238.4" y="36.9">5</text>
<text x="247.9" y="36.3">R55</text>
<text x="247.9" y="39.7">150K</text>
<text x="33.6" y="43.8">DIODE</text>
<text x="67.5" y="46.1">R62</text>
<text x="78.6" y="45.9">D5</text>
<text x="86.3" y="46.1">R60,61</text>
<text x="99.7" y="45.9">D?</text>
<text x="123" y="46.3">D9</text>
<text x="22.1" y="48.4">CON3</text>
<text x="22.1" y="52.7">R57</text>
<text x="33.9" y="52.7">R57A</text>
<text x="57.4" y="48.2">E15</text>
<text x="57.4" y="50.3">100u/35V</text>
<text x="67.5" y="48.2">100K</text>
<text x="78.6" y="48">DIODE 150R+150R</text>
<text x="99.7" y="48">DIODE</text>
<text x="123" y="53.2">DIODE</text>
<text x="153.6" y="53.4">E3</text>
<text x="153.8" y="48">R9</text>
<text x="153.8" y="51.5">2.4K</text>
<text x="170" y="52.9">ZD4</text>
<text x="184.4" y="52.9">E4</text>
<text x="238.4" y="53.4">2</text>
<text x="243.8" y="48.7">R53</text>
<text x="243.8" y="51.1">5.1K</text>
<text x="22.1" y="56.2">150K</text>
<text x="24" y="60">LED1</text>
<text x="33.9" y="56.2">150K</text>
<text x="43.9" y="57.8">R56A</text>
<text x="43.9" y="60">200K</text>
<text x="69.2" y="58.1">6</text>
<text x="100.9" y="57.6">Q?</text>
<text x="100.9" y="59.7">MOSFET1</text>
<text x="135" y="55.3">E32</text>
<text x="135" y="57.3">47u/35V</text>
<text x="146.7" y="55.3">C38</text>
<text x="146.7" y="57.3">104</text>
<text x="170" y="55">7.8V</text>
<text x="184.4" y="55">47u/35V</text>
<text x="238.4" y="55.7">1</text>
<text x="33.9" y="64.4">R56</text>
<text x="69.2" y="65.1">3</text>
<text x="69.2" y="62.8">4</text>
<text x="69.2" y="60.5">5</text>
<text x="86.3" y="62.8">R55</text>
<text x="86.3" y="65.1">20K</text>
<text x="123" y="65.1">D10</text>
<text x="153.6" y="60.2">47u/35V</text>
<text x="26.8" y="69.8">1</text>
<text x="33.9" y="67.9">200K</text>
<text x="50.3" y="69.4">D6</text>
<text x="50.3" y="71.5">1N4148</text>
<text x="98" y="67.5">R59</text>
<text x="98" y="69.8">1R</text>
<text x="123" y="71.9">DIODE</text>
<text x="153.8" y="66.7">R14</text>
<text x="153.8" y="70.3">2.4K</text>
<text x="170" y="71.7">ZD7</text>
<text x="184.4" y="71.7">E6</text>
<text x="26.8" y="72.2">2</text>
<text x="26.8" y="74.5">3</text>
<text x="62.1" y="72.2">J2</text>
<text x="135" y="74">E33</text>
<text x="135" y="76.1">47u/35V</text>
<text x="146.7" y="74">C39</text>
<text x="146.7" y="76.1">104</text>
<text x="153.6" y="72.2">E5</text>
<text x="170" y="73.8">7.8V</text>
<text x="184.4" y="73.8">47u/35V</text>
<text x="269.7" y="76.6">R63</text>
<text x="29.1" y="81.5">J4</text>
<text x="69.2" y="81.5">1</text>
<text x="69.2" y="79.2">2</text>
<text x="97.1" y="83.9">D7</text>
<text x="123" y="83.9">D18</text>
<text x="153.6" y="79">47u/35V</text>
<text x="231.4" y="79.2">J1</text>
<text x="257" y="81.5">TH</text>
<text x="269.7" y="78.8">3.3K</text>
<text x="26.8" y="86.3">4</text>
<text x="26.8" y="88.6">5</text>
<text x="257" y="88.4">RES5</text>
<text x="26.8" y="90.9">6</text>
<text x="26.8" y="93.3">7</text>
<text x="26.8" y="95.7">8</text>
<text x="64.4" y="92.8">C36</text>
<text x="64.4" y="94.9">104</text>
<text x="78.6" y="90.5">E17</text>
<text x="78.6" y="92.6">47u/35V</text>
<text x="90.3" y="90.5">E16</text>
<text x="90.3" y="92.6">47u/35V</text>
<text x="97.1" y="90.7">DIODE</text>
<text x="123" y="90.7">DIODE</text>
<text x="135" y="92.8">E34</text>
<text x="135" y="94.9">47u/35V</text>
<text x="146.7" y="92.8">C45</text>
<text x="146.7" y="94.9">104</text>
<text x="97.1" y="105.1">D15</text>
<text x="123" y="105.1">D17</text>
<text x="148.8" y="106.2">FR1</text>
<text x="85.6" y="114">C43</text>
<text x="97.1" y="111.9">DIODE</text>
<text x="97.4" y="114">E35</text>
<text x="123" y="111.9">DIODE</text>
<text x="135" y="114">E23</text>
<text x="146.7" y="114">C44</text>
<text x="161.5" y="112.1">R115</text>
<text x="85.6" y="116.1">104</text>
<text x="97.4" y="116.1">47u/35V</text>
<text x="135" y="116.1">47u/35V</text>
<text x="146.7" y="116.1">104</text>
<text x="161.5" y="114.5">2K</text>
<text x="123" y="123.9">D13</text>
<text x="123" y="130.7">DIODE</text>
<text x="135" y="130.4">E20</text>
<text x="149.1" y="130.4">C41</text>
<text x="203.2" y="128">D22</text>
<text x="203.2" y="130.1">DIODE</text>
<text x="223.9" y="128">RAY1</text>
<text x="123" y="135.6">D11,12</text>
<text x="135" y="132.5">220u/35V</text>
<text x="149.1" y="132.5">104</text>
<text x="156.1" y="137">L1</text>
<text x="123" y="142.4">DIODE</text>
<text x="135" y="142.2">E18</text>
<text x="149.1" y="142.2">C40</text>
<text x="167.9" y="142.2">E19</text>
<text x="135" y="144.3">1000u/16V</text>
<text x="149.1" y="144.3">104</text>
<text x="167.9" y="144.3">1000u/16V</text>
<text x="215" y="147.3">CS1</text>
<text x="245.5" y="147.3">CS2</text>
<text x="33.9" y="152">CNF1</text>
<text x="55" y="152">CNF2</text>
<text x="123" y="159.1">D14</text>
<text x="135" y="156.2">E21</text>
<text x="135" y="158.3">220u/35V</text>
<text x="149.1" y="156.2">C42</text>
<text x="149.1" y="158.3">104</text>
<text x="123" y="165.9">DIODE</text>
<text x="264.3" y="184.9">V1.0</text>
<text x="264.3" y="192">李和明</text>
<text x="264.3" y="189.6">1/2</text>
</g>
<g font-size="2.1" fill="#a1006a">
<text x="130.7" y="27.5">VU+</text>
<text x="27.5" y="31.1">P</text>
<text x="184.8" y="31.1">E1</text>
<text x="260.1" y="31.1">V</text>
<text x="226" y="40.5">VE</text>
<text x="241.6" y="41.7">+5V</text>
<text x="260.1" y="38.1">W</text>
<text x="130.7" y="46.3">VV+</text>
<text x="184.8" y="42.8">VU-</text>
<text x="226.2" y="42.8">V1</text>
<text x="184.8" y="49.9">E3</text>
<text x="250.7" y="56.9">3</text>
<text x="130.6" y="65.1">VW+</text>
<text x="184.8" y="61.6">VV-</text>
<text x="184.8" y="68.7">E5</text>
<text x="267.4" y="69.8">+5V</text>
<text x="55.7" y="80.4">+5V</text>
<text x="184.8" y="80.4">VW-</text>
<text x="221.7" y="82.7">Us</text>
<text x="32" y="87.5">+5V</text>
<text x="184.8" y="87.5">V+</text>
<text x="220.4" y="85.1">+5V</text>
<text x="221.1" y="89.8">G2'</text>
<text x="250.7" y="89.8">G1'</text>
<text x="250.7" y="87.5">2</text>
<text x="32" y="92.1">Us</text>
<text x="32" y="94.5">-15V</text>
<text x="221.1" y="94.5">G6'</text>
<text x="221.1" y="92.1">G4'</text>
<text x="250.7" y="94.5">G5'</text>
<text x="250.7" y="92.1">G3'</text>
<text x="32" y="96.9">+15V</text>
<text x="184.8" y="99.2">V-</text>
<text x="219.9" y="101.5">-15V</text>
<text x="222.9" y="99.2">1</text>
<text x="222.9" y="96.9">3</text>
<text x="250.7" y="96.9">G7'</text>
<text x="219.4" y="106.2">+15V</text>
<text x="220.4" y="103.9">CT1</text>
<text x="250.7" y="103.9">CT2</text>
<text x="78.1" y="108.6">V1</text>
<text x="184.8" y="108.6">+24V</text>
<text x="220.6" y="110.9">24V</text>
<text x="250.7" y="108.6">24G</text>
<text x="77.8" y="120.3">VE</text>
<text x="184.8" y="120.3">24G</text>
<text x="168.4" y="127.4">+15V</text>
<text x="168.4" y="139.1">+5V</text>
<text x="212.9" y="140.3">+24V</text>
<text x="74.3" y="155.5">+24V</text>
<text x="224.8" y="150.9">+15V</text>
<text x="224.8" y="153.2">-15V</text>
<text x="224.8" y="155.5">CT1</text>
<text x="255.4" y="150.9">+15V</text>
<text x="255.4" y="153.2">-15V</text>
<text x="255.4" y="155.5">CT2</text>
<text x="74.3" y="160.3">24G</text>
<text x="168.4" y="162.6">-15V</text>
</g>
</svg>
